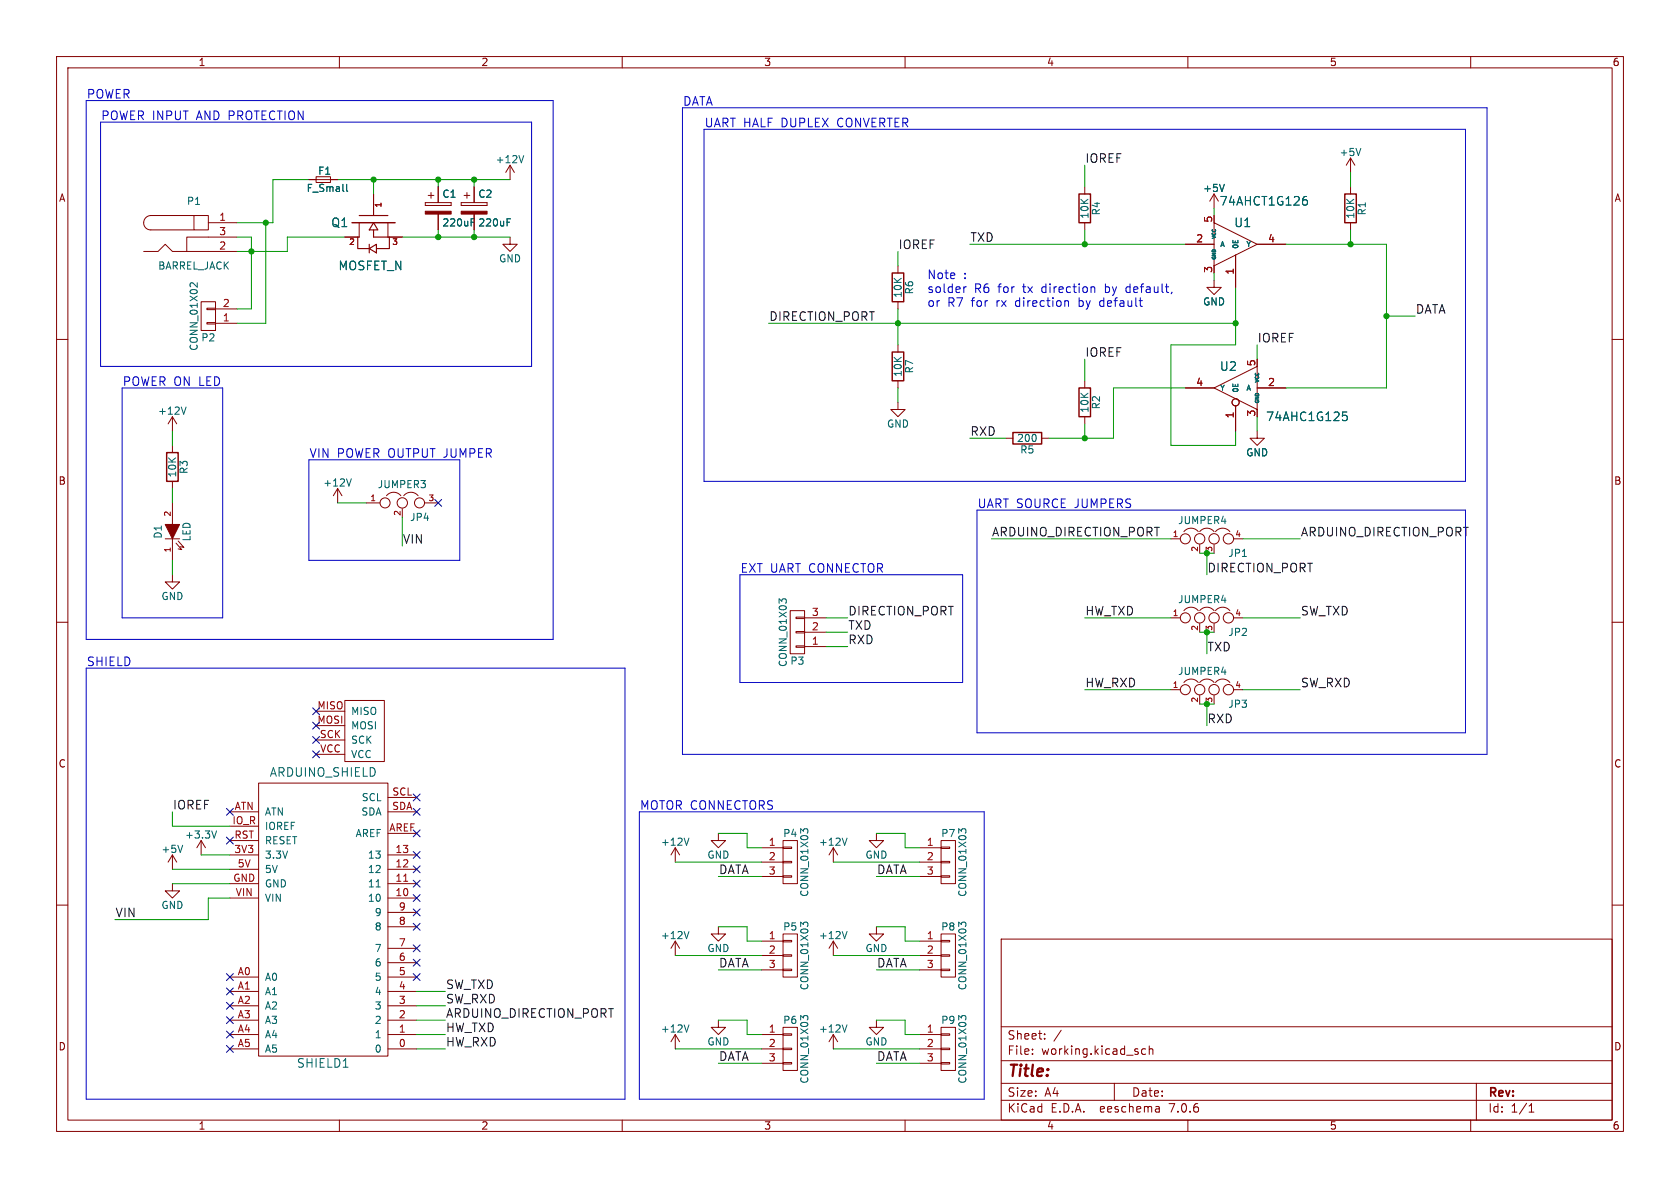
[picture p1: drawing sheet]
<svg xmlns="http://www.w3.org/2000/svg" width="297mm" height="210mm" viewBox="0 0 297 210" stroke-linecap="round" stroke-linejoin="round" font-family="sans-serif">
<g fill="none" stroke="#840000" stroke-width=".18">
<path d="M10 10h277v190h-277zM12 12h273v186h-273zM60 10v2M110 10v2M160 10v2M210 10v2M260 10v2M34.3 38.1h2.5v2.5h-2.5zM34.3 38.1h-7.6a1.27 1.27 0 0 0-1.3 1.3 1.27 1.27 0 0 0 1.3 1.2h7.6M36.8 39.4h5.1M54.6 31.8h5.1M55.9 31.2h2.5v1.1h-2.5z"/>
<path d="M63.5 39.4v2.5h-2.5M66 34.3v3.8M68.6 39.4v2.5h2.5M75.2 35.8v.5zM75.2 36.3h4.6zM75.2 35.8h4.6zM75.7 34.5h1M76.2 34v1.1M77.5 33v2.8M77.5 37.8v2.8M79.8 35.8v.5zM81.5 35.8v.5z"/>
<path d="M81.5 36.3h4.6zM81.5 35.8h4.6zM82 34.5h1.1M82.5 34v1.1M83.8 33v2.8M83.8 37.8v2.8M86.1 35.8v.5zM90.2 29.2l-.8 1.3M90.2 29.2v2.6M90.2 29.2l.7 1.3M191.8 33v1.3M191.8 39.4v1.2"/>
<path d="M214.6 39.4l7.6 3.8-7.6 3.8zM214.6 34.3l-.7 1.3M214.6 34.3v2.5M214.6 34.3l.8 1.3M238.8 27.9v2.6M238.8 33v1.3M238.8 39.4v1.2M238.8 27.9l-.8 1.3M238.8 27.9l.7 1.3M10 60h2M25.4 44.5h2.5l1.3-1.3 1.3 1.3h11.4M35.6 53.3h2.5v5.1h-2.5z"/>
<path d="M36.6 54.5h1.5v.2h-1.5zM36.6 57h1.5v.3h-1.5zM38.1 57.2h3.8M38.1 54.6h3.8M41.9 41.9h-8.9v2.6M90.2 41.9v1.3h1.2l-1.2 1.3-1.3-1.3h1.3M158.7 47v1.3M158.7 53.3v1.3M209.5 43.2h5.1M214.6 49.5v1.3h1.3l-1.3 1.3-1.2-1.3h1.2M218.4 45.1v5.7M222.2 43.2h5.1"/>
<path d="M285 60h2M30.5 73.7v2.5M30.5 78.7v1.3M30.5 73.7l-.8 1.2M30.5 73.7l.7 1.2M158.7 71.1v1.3h1.3l-1.3 1.3-1.2-1.3h1.2M158.7 61v1.2M158.7 67.3v1.3M177.8 77.5h1.3M184.1 77.5h1.3M191.8 67.3v1.3M191.8 73.7v1.2"/>
<path d="M209.5 68.6h5.1M214.6 68.6l7.6-3.8v7.6zM218.4 71.8v4.4M222.2 76.2v1.3h1.3l-1.3 1.2-1.2-1.2h1.2M222.2 68.6h5.1M29.2 95.3h2.5M30.5 85.1v1.3M30.5 88.9v3.8M30.5 95.3v3.8M31.1 96l1 1.2-.6-.2M31.5 95.6l1 1.2-.6-.2M59.7 86.4l-.8 1.2"/>
<path d="M59.7 86.4v2.5M59.7 86.4l.8 1.2M64.8 88.9h2.4M68.3 87.6a1.63 1.63 0 0 1 2.6 0M71.1 89.9v1.5M71.4 87.6a1.63 1.63 0 0 1 2.5 0M75.1 88.9h2.4M207 95.3h1.7M209.3 94a1.63 1.63 0 0 1 2.5 0M212.1 94a1.63 1.63 0 0 1 2.5 0M212.1 96.3v1.5M214.6 96.3v1.5"/>
<path d="M214.9 94a1.63 1.63 0 0 1 2.5 0M218.1 95.3h1.6M10 110h2M30.5 101.6v1.3h1.2l-1.2 1.2-1.3-1.2h1.3M139.7 108h2.5v7.6h-2.5zM140.7 109.1h1.5v.2h-1.5zM140.7 111.6h1.5v.3h-1.5zM140.7 114.2h1.5v.2h-1.5zM142.2 114.3h3.8M142.2 111.8h3.8M142.2 109.2h3.8M207 109.2h1.7"/>
<path d="M209.3 108a1.63 1.63 0 0 1 2.5 0M212.1 108a1.63 1.63 0 0 1 2.5 0M212.1 110.2v1.6M214.6 110.2v1.6M214.9 108a1.63 1.63 0 0 1 2.5 0M218.1 109.2h1.6M285 110h2M45.7 138.4h22.9v48.3h-22.9zM55.9 125.7h5.1M55.9 128.3h5.1M55.9 130.8h5.1M55.9 133.4h5.1"/>
<path d="M61 123.8h6.9v10.8h-6.9zM207 121.9h1.7M209.3 120.7a1.63 1.63 0 0 1 2.5 0M212.1 120.7a1.63 1.63 0 0 1 2.5 0M212.1 122.9v1.6M214.6 122.9v1.6M214.9 120.7a1.63 1.63 0 0 1 2.5 0M218.1 121.9h1.6M10 160h2M30.5 156.2v1.3h1.2l-1.2 1.3-1.3-1.3h1.3M30.5 151.1l-.8 1.3M30.5 151.1v2.6"/>
<path d="M30.5 151.1l.7 1.3M35.6 148.6l-.8 1.3M35.6 148.6v2.5M35.6 148.6l.7 1.3M40.6 158.8h5.1M40.6 156.2h5.1M40.6 153.7h5.1M40.6 151.1h5.1M40.6 143.5h5.1M40.6 146.1h5.1M40.6 148.6h5.1M68.6 158.8h5.1"/>
<path d="M68.6 156.2h5.1M68.6 153.7h5.1M68.6 151.1h5.1M68.6 147.3h5.1M68.6 143.5h5.1M68.6 141h5.1M119.4 149.9v2.5M119.4 149.9l-.8 1.2M119.4 149.9l.7 1.2M127 147.3v1.3h1.3l-1.3 1.3-1.3-1.3h1.3M134.6 149.9h3.8M134.6 152.4h3.8"/>
<path d="M134.6 154.9h3.8M138.4 154.8h1.6v.3h-1.6zM138.4 152.3h1.6v.2h-1.6zM138.4 149.7h1.6v.3h-1.6zM138.4 148.6h2.6v7.6h-2.6zM147.3 149.9l-.7 1.2M147.3 149.9v2.5M147.3 149.9l.8 1.2M154.9 147.3v1.3h1.3l-1.3 1.3-1.2-1.3h1.2M162.6 149.9h3.8M162.6 152.4h3.8M162.6 154.9h3.8"/>
<path d="M166.4 154.8h1.5v.3h-1.5zM166.4 152.3h1.5v.2h-1.5zM166.4 149.7h1.5v.3h-1.5zM166.4 148.6h2.5v7.6h-2.5zM285 160h2M40.6 177.8h5.1M40.6 175.3h5.1M40.6 172.7h5.1M68.6 177.8h5.1M68.6 175.3h5.1M68.6 172.7h5.1M68.6 170.2h5.1"/>
<path d="M68.6 167.6h5.1M68.6 163.8h5.1M68.6 161.3h5.1M119.4 166.4l-.8 1.2M119.4 166.4v2.5M119.4 166.4l.7 1.2M127 163.8v1.3h1.3l-1.3 1.3-1.3-1.3h1.3M134.6 166.4h3.8M134.6 168.9h3.8M134.6 171.5h3.8M138.4 171.3h1.6v.3h-1.6zM138.4 168.8h1.6v.2h-1.6z"/>
<path d="M138.4 166.2h1.6v.3h-1.6zM138.4 165.1h2.6v7.6h-2.6zM147.3 166.4v2.5M147.3 166.4l-.7 1.2M147.3 166.4l.8 1.2M154.9 163.8v1.3h1.3l-1.3 1.3-1.2-1.3h1.2M162.6 166.4h3.8M162.6 168.9h3.8M162.6 171.5h3.8M166.4 171.3h1.5v.3h-1.5zM166.4 168.8h1.5v.2h-1.5zM166.4 166.2h1.5v.3h-1.5z"/>
<path d="M166.4 165.1h2.5v7.6h-2.5zM177 166h108v32h-108zM40.6 185.4h5.1M40.6 182.9h5.1M40.6 180.3h5.1M60 198v2M68.6 185.4h5.1M68.6 182.9h5.1M68.6 180.3h5.1M110 198v2M119.4 182.9v2.5M119.4 182.9l-.8 1.3"/>
<path d="M119.4 182.9l.7 1.3M127 180.3v1.3h1.3l-1.3 1.3-1.3-1.3h1.3M134.6 185.4h3.8M134.6 182.9h3.8M134.6 188h3.8M138.4 187.8h1.6v.3h-1.6zM138.4 185.3h1.6v.2h-1.6zM138.4 182.8h1.6v.2h-1.6zM138.4 181.6h2.6v7.6h-2.6zM147.3 182.9v2.5M147.3 182.9l-.7 1.3M147.3 182.9l.8 1.3"/>
<path d="M154.9 180.3v1.3h1.3l-1.3 1.3-1.2-1.3h1.2M160 198v2M162.6 185.4h3.8M162.6 182.9h3.8M162.6 188h3.8M166.4 187.8h1.5v.3h-1.5zM166.4 185.3h1.5v.2h-1.5zM166.4 182.8h1.5v.2h-1.5zM166.4 181.6h2.5v7.6h-2.5zM177 194.5h108M177 191.5h108M177 187.5h108"/>
<path d="M177 181.5h108M182.5 186.3v.1M182.5 185.5v.1M184.7 183.6v.1M184.7 182.8v.1M187.6 182.1l-1.3 2M197 191.5v3M202.5 185.5l-.4-.1-.3 .3v.4l.2 .2h.5M203.2 185.5l.2-.1 .3 .1 .1 .9M203.2 184.9v1.5M204.9 195.7l.1 .9M205 196.5l-.2 .1"/>
<path d="M205 196h-.2M210 198v2M260 198v2M261 191.5v6.5M270.3 196.6h.9M270.3 195.5l.4-.4v1.5"/>
<circle cx="218.4" cy="71.1" r=".63"/>
<circle cx="68.1" cy="88.9" r=".89"/>
<circle cx="71.1" cy="88.9" r=".91"/>
<circle cx="74.2" cy="88.9" r=".89"/>
<circle cx="209.5" cy="95.2" r=".89"/>
<circle cx="212.1" cy="95.2" r=".91"/>
<circle cx="214.6" cy="95.2" r=".91"/>
<circle cx="217.2" cy="95.2" r=".91"/>
<circle cx="209.5" cy="109.2" r=".89"/>
<circle cx="212.1" cy="109.2" r=".91"/>
<circle cx="214.6" cy="109.2" r=".91"/>
<circle cx="217.2" cy="109.2" r=".91"/>
<circle cx="209.5" cy="121.9" r=".89"/>
<circle cx="212.1" cy="121.9" r=".91"/>
<circle cx="214.6" cy="121.9" r=".91"/>
<circle cx="217.2" cy="121.9" r=".91"/>
</g>
<g fill="none" stroke="#006464" stroke-width=".18">
<path d="M61.3 32.6v1.1l.2 .2M83.3 39.3h.4M83.3 38.7h.6M89.6 39.3h.5M89.6 38.7h.7M92.6 27.5l-.4 1.3M216.4 32.6l-.4 1.3M230.6 35.3h.2l.3 .3v.5l-.5 .2M230.7 34.7h.3M240.6 26.2l-.4 1.3M34.9 50v.8l-.9-.8-.3 .1-.1 .4M32.9 72l-.4 1.2"/>
<path d="M237.4 72.8h.7M237.5 73.4h.4l.3 .3-.2 .6-.5 .1M62.1 84.7l-.4 1.2M139 106.5v-.4l-.2-.2h-.5l-.1 .4-.5-.4v.7M32.3 149.4l-.4 1.3M38.3 146.9l-.4 1.3M66.5 156.8h.7M121.8 148.2l-.4 1.2M142.8 147.1v-.4l-.2-.2-.4 .1-.2 .3-.5-.4v.8M149.7 148.2l-.4 1.2M170.8 147.1v-.4l-.3-.2-.4 .1-.1 .3-.5-.4v.8M121.8 164.7l-.4 1.2"/>
<path d="M142.8 163.6v-.3l-.2-.3-.4 .1-.2 .3-.5-.4v.8M149.7 164.7l-.4 1.2M170.8 163.6v-.3l-.3-.3-.4 .1-.1 .3-.5-.4v.8M121.8 181.2l-.4 1.2M142.8 180.1v-.3l-.2-.3-.4 .1-.2 .3-.5-.4v.8M149.7 181.2l-.4 1.2M170.8 180.1v-.3l-.3-.3-.4 .1-.1 .3-.5-.4v.8"/>
</g>
<path d="M62.2 39.4h7.6M190.8 34.3h2v5.1h-2zM237.7 34.3h2.1v5.1h-2.1zM157.7 48.3h2.1v5h-2.1zM157.7 62.2h2.1v5.1h-2.1zM179.1 76.5h5v2h-5zM190.8 68.6h2v5.1h-2zM29.5 80h2v5.1h-2z" fill="none" stroke="#840000" stroke-width=".25"/>
<g fill="#840000" stroke="#840000" stroke-width=".18">
<path d="M75.2 37.3h4.6v.5h-4.6z"/>
<path d="M81.5 37.3h4.6v.5h-4.6z"/>
<path d="M29.2 92.7h2.5l-1.2 2.6z"/>
</g>
<path d="M63.5 38.1h5.1M66 39.4l.8 1.2h-1.5zM63.2 41.9v2h2.1M65.3 43.9l1.2-.7v1.5zM65.3 43.2v1.5M66 40.6v1.3h2.6M68.8 41.9v2h-2.3" fill="none" stroke="#840000" stroke-width=".2"/>
<path d="M71.4 155.8h.7" fill="none" stroke="#a90000" stroke-width=".18"/>
<g fill="none" stroke="#0000c2" stroke-width=".18">
<path d="M15.2 17.8h82.6v95.2h-82.6zM120.6 19.1h142.3v114.3h-142.3zM17.8 21.6h76.2v43.2h-76.2zM124.5 22.9h134.6v62.2h-134.6zM170.4 50.7v1M170.8 50.7l-.3 .1-.1 .2M188.3 53.2h.5l.1 1M193 50.8h.5v.9M207.2 51.6l-.2 .3M21.6 68.6h17.8v40.6h-17.8zM54.6 81.3h26.7v17.8h-26.7zM172.7 90.2h86.4v39.3h-86.4z"/>
<path d="M15.2 118.1h95.3v76.2h-95.3zM130.8 101.6h39.4v19.1h-39.4zM113 143.5h61v50.8h-61z"/>
</g>
<g fill="none" stroke="#009600" stroke-width=".18">
<path d="M47 39.4v17.8h-5.1M54.6 31.8h-6.3v7.6h-6.4M59.7 31.8h30.5M66 31.8v2.5M77.5 31.8v1.2M83.8 31.8v1.2M191.8 29.2v3.8M214.6 36.8v1.3M238.8 30.5v2.5M41.9 41.9h2.5v12.7h-2.5M61 41.9h-10.2v2.6h-8.9M71.1 41.9h19.1"/>
<path d="M77.5 40.6v1.3M83.8 40.6v1.3M135.9 57.2h82.5M158.7 44.5v2.5M158.7 54.6v6.4M171.4 43.2h38.1M191.8 40.6v2.6M214.6 48.3v1.2M218.4 50.8v10.2h-11.4v17.7h11.4v-2.5M227.3 43.2h17.8v25.4h-17.8M238.8 40.6v2.6M245.1 55.9h5.1"/>
<path d="M30.5 76.2v2.5M158.7 68.6v2.5M171.4 77.5h6.4M191.8 63.5v3.8M191.8 74.9v2.6M209.5 68.6h-12.7v8.9h-11.4M222.2 61v2.5M222.2 73.7v2.5M30.5 86.4v2.5M30.5 99.1v2.5M59.7 88.9h5.1M71.1 91.4v5.1"/>
<path d="M175.3 95.3h31.7M212.1 97.8h1.3v3.8M219.7 95.3h10.2M146 109.2h3.9M146 111.8h3.9M146 114.3h3.9M191.8 109.2h15.2M212.1 111.8h1.3v3.8M219.7 109.2h10.2M191.8 121.9h15.2M212.1 124.5h1.3v3.8M219.7 121.9h10.2"/>
<path d="M30.5 153.7h10.1M30.5 156.2h10.1M30.5 143.5v2.6h10.1M35.6 151.1h5M40.6 158.8h-3.8v3.8h-16.5M119.4 152.4h15.2M127 147.3h5.1v2.6h2.5M127 154.9h7.6M147.3 152.4h15.3M154.9 147.3h5.1v2.6h2.6M154.9 154.9h7.7M73.7 177.8h5"/>
<path d="M73.7 175.3h5M119.4 168.9h15.2M127 163.8h5.1v2.6h2.5M127 171.5h7.6M147.3 168.9h15.3M154.9 163.8h5.1v2.6h2.6M154.9 171.5h7.7M73.7 180.3h5M73.7 182.9h5M73.7 185.4h5M119.4 185.4h15.2M127 180.3h5.1v2.6h2.5"/>
<path d="M127 188h7.6M147.3 185.4h15.3M154.9 180.3h5.1v2.6h2.6M154.9 188h7.7"/>
</g>
<g fill="none" stroke="#000084" stroke-width=".18">
<path d="M76.9 88.3l1.2 1.2M78.1 88.3l-1.2 1.2M55.3 130.2l1.2 1.2M55.3 127.7l1.2 1.2M55.3 125.1l1.2 1.2M55.3 132.7l1.2 1.3M56.5 127.7l-1.2 1.2M56.5 132.7l-1.2 1.3M56.5 130.2l-1.2 1.2M56.5 125.1l-1.2 1.2M40 142.9l1.2 1.2M40 148l1.2 1.2"/>
<path d="M41.2 142.9l-1.2 1.2M41.2 148l-1.2 1.2M73.1 142.9l1.2 1.2M73.1 158.1l1.2 1.3M73.1 155.6l1.2 1.2M73.1 140.4l1.2 1.2M73.1 150.5l1.2 1.2M73.1 146.7l1.2 1.2M73.1 153.1l1.2 1.2M74.3 146.7l-1.2 1.2M74.3 158.1l-1.2 1.3M74.3 155.6l-1.2 1.2"/>
<path d="M74.3 140.4l-1.2 1.2M74.3 142.9l-1.2 1.2M74.3 150.5l-1.2 1.2M74.3 153.1l-1.2 1.2M40 177.2l1.2 1.2M40 172.1l1.2 1.2M40 179.7l1.2 1.2M40 174.7l1.2 1.2M41.2 177.2l-1.2 1.2M41.2 172.1l-1.2 1.2M41.2 179.7l-1.2 1.2M41.2 174.7l-1.2 1.2"/>
<path d="M73.1 163.2l1.2 1.2M73.1 167l1.2 1.2M73.1 172.1l1.2 1.2M73.1 169.6l1.2 1.2M73.1 160.7l1.2 1.2M74.3 163.2l-1.2 1.2M74.3 167l-1.2 1.2M74.3 172.1l-1.2 1.2M74.3 169.6l-1.2 1.2M74.3 160.7l-1.2 1.2M40 184.8l1.2 1.2M40 182.3l1.2 1.2"/>
<path d="M41.2 184.8l-1.2 1.2M41.2 182.3l-1.2 1.2"/>
</g>
<g fill="#009600" stroke="#009600" stroke-width=".18">
<circle cx="66" cy="31.8" r=".46"/>
<circle cx="77.5" cy="31.8" r=".46"/>
<circle cx="83.8" cy="31.8" r=".46"/>
<circle cx="83.8" cy="41.9" r=".46"/>
<circle cx="77.5" cy="41.9" r=".46"/>
<circle cx="44.4" cy="44.5" r=".46"/>
<circle cx="47" cy="39.4" r=".46"/>
<circle cx="245.1" cy="55.9" r=".46"/>
<circle cx="158.7" cy="57.2" r=".46"/>
<circle cx="213.4" cy="97.8" r=".46"/>
<circle cx="191.8" cy="77.5" r=".46"/>
<circle cx="191.8" cy="43.2" r=".46"/>
<circle cx="213.4" cy="111.8" r=".46"/>
<circle cx="238.8" cy="43.2" r=".46"/>
<circle cx="218.4" cy="57.2" r=".46"/>
<circle cx="213.4" cy="124.5" r=".46"/>
</g>
<text font-size="2.8" fill="#840000" x="178" y="190.9">Title:</text>
<g font-size="2.1" fill="#0000c2">
<text x="15.2" y="17.5">POWER</text>
<text x="17.8" y="21.3">POWER INPUT</text>
<text x="34.8" y="21.3">AND PROTECTION</text>
<text x="120.6" y="18.8">DATA</text>
<text x="124.5" y="22.6">UART HALF DUPLEX</text>
<text x="148.1" y="22.6">CONVERTER</text>
<text x="163.8" y="49.5">Note</text>
<text x="163.8" y="51.9">solder</text>
<text x="170.3" y="49.5">:</text>
<text x="172.2" y="51.9">R6</text>
<text x="176.5" y="51.9">for</text>
<text x="181" y="51.9">tx</text>
<text x="184.4" y="51.9">direction</text>
<text x="195.7" y="51.9">by</text>
<text x="199.6" y="51.9">default,</text>
<text x="163.8" y="54.4">or</text>
<text x="167.5" y="54.4">R7</text>
<text x="171.8" y="54.4">for</text>
<text x="176.3" y="54.4">rx</text>
<text x="179.8" y="54.4">direction</text>
<text x="191.1" y="54.4">by</text>
<text x="194.9" y="54.4">default</text>
<text x="21.6" y="68.3">POWER ON LED</text>
<text x="54.6" y="81">VIN POWER OUTPUT JUMPER</text>
<text x="172.7" y="89.9">UART SOURCE JUMPERS</text>
<text x="130.8" y="101.4">EXT UART CONNECTOR</text>
<text x="15.2" y="117.9">SHIELD</text>
<text x="113" y="143.3">MOTOR CONNECTORS</text>
</g>
<g font-size="2.1" fill="#0f0f0f">
<text x="191.8" y="28.9">IOREF</text>
<text x="158.7" y="44.1">IOREF</text>
<text x="171.4" y="42.9">TXD</text>
<text x="135.9" y="56.8">DIRECTION_PORT</text>
<text x="250.2" y="55.6">DATA</text>
<text x="191.8" y="63.2">IOREF</text>
<text x="222.2" y="60.6">IOREF</text>
<text x="171.4" y="77.2">RXD</text>
<text x="175.3" y="94.9">ARDUINO_DIRECTION_PORT</text>
<text x="229.9" y="94.9">ARDUINO_DIRECTION_PORT</text>
<text x="71.1" y="96.2">VIN</text>
<text x="213.4" y="101.3">DIRECTION_PORT</text>
<text x="149.9" y="111.4">TXD</text>
<text x="149.9" y="114">RXD</text>
<text x="149.9" y="108.9">DIRECTION_PORT</text>
<text x="191.8" y="108.9">HW_TXD</text>
<text x="229.9" y="108.9">SW_TXD</text>
<text x="213.4" y="115.3">TXD</text>
<text x="191.8" y="121.6">HW_RXD</text>
<text x="229.9" y="121.6">SW_RXD</text>
<text x="213.4" y="128">RXD</text>
<text x="30.5" y="143.2">IOREF</text>
<text x="127" y="154.6">DATA</text>
<text x="154.9" y="154.6">DATA</text>
<text x="20.3" y="162.2">VIN</text>
<text x="127" y="171.1">DATA</text>
<text x="154.9" y="171.1">DATA</text>
<text x="78.7" y="177.5">SW_RXD</text>
<text x="78.7" y="174.9">SW_TXD</text>
<text x="78.7" y="185.1">HW_RXD</text>
<text x="78.7" y="182.6">HW_TXD</text>
<text x="78.7" y="180">ARDUINO_DIRECTION_PORT</text>
<text x="127" y="187.6">DATA</text>
<text x="154.9" y="187.6">DATA</text>
</g>
<g font-size="2.1" fill="#006464">
<text x="58.5" y="40.4">Q1</text>
<text x="215.5" y="36.6">74AHCT1G126</text>
<text x="218.1" y="40.4">U1</text>
<text x="59.7" y="48">MOSFET_N</text>
<text x="215.6" y="65.8">U2</text>
<text x="223.7" y="74.7">74AHC1G125</text>
<text x="47.6" y="137.5">ARDUINO_SHIELD</text>
<text x="52.4" y="189">SHIELD1</text>
</g>
<g font-size="2.1" fill="#840000">
<text x="178" y="184">Sheet:</text>
<text x="178" y="186.7">File:</text>
<text x="184.1" y="186.7">working.kicad_sch</text>
<text x="178" y="196.9">KiCad</text>
<text x="178" y="194.1">Size:</text>
<text x="184.7" y="194.1">A4</text>
<text x="185.7" y="196.9">E.D.A.</text>
<text x="194.6" y="196.9">eeschema</text>
<text x="200" y="194.1">Date:</text>
<text x="207" y="196.9">7.0.6</text>
<text x="263" y="194.3">Rev:</text>
<text x="263" y="196.9">Id:</text>
<text x="267.1" y="196.9">1/1</text>
</g>
<g font-size="1.8" fill="#840000">
<text x="35" y="11.9">1</text>
<text x="85" y="11.9">2</text>
<text x="135" y="11.9">3</text>
<text x="185" y="11.9">4</text>
<text x="235" y="11.9">5</text>
<text x="285" y="11.9">6</text>
<text x="10.3" y="35.9">A</text>
<text x="285.3" y="35.9">A</text>
<text x="10.3" y="85.9">B</text>
<text x="285.3" y="85.9">B</text>
<text x="10.3" y="135.9">C</text>
<text x="285.3" y="135.9">C</text>
<text x="10.3" y="185.9">D</text>
<text x="285.3" y="185.9">D</text>
<text x="35" y="199.9">1</text>
<text x="85" y="199.9">2</text>
<text x="135" y="199.9">3</text>
<text x="185" y="199.9">4</text>
<text x="235" y="199.9">5</text>
<text x="285" y="199.9">6</text>
</g>
<g font-size="1.8" fill="#006464">
<text x="87.5" y="29.1">+12V</text>
<text x="236.7" y="27.8">+5V</text>
<text x="54.1" y="34.1">F_Small</text>
<text x="56.1" y="31.1">F1</text>
<text x="78.1" y="35.2">C1</text>
<text x="84.5" y="35.2">C2</text>
<text x="212.6" y="34.1">+5V</text>
<text x="32.9" y="36.4">P1</text>
<text x="78.1" y="40.2">220uF</text>
<text x="84.5" y="40.2">220uF</text>
<text x="192.6" y="38.8" transform="rotate(-90 192.6 38.8)">10K</text>
<text x="194.7" y="38.2" transform="rotate(-90 194.7 38.2)">R4</text>
<text x="239.6" y="38.8" transform="rotate(-90 239.6 38.8)">10K</text>
<text x="241.7" y="38.2" transform="rotate(-90 241.7 38.2)">R1</text>
<text x="27.9" y="47.9">BARREL_JACK</text>
<text x="88.1" y="46.6">GND</text>
<text x="159.6" y="52.7" transform="rotate(-90 159.6 52.7)">10K</text>
<text x="161.6" y="52.1" transform="rotate(-90 161.6 52.1)">R6</text>
<text x="212.6" y="54.2">GND</text>
<text x="35.2" y="62.1" transform="rotate(-90 35.2 62.1)">CONN_01X02</text>
<text x="35.5" y="60.6">P2</text>
<text x="159.6" y="66.7" transform="rotate(-90 159.6 66.7)">10K</text>
<text x="161.6" y="66.1" transform="rotate(-90 161.6 66.1)">R7</text>
<text x="27.8" y="73.5">+12V</text>
<text x="156.7" y="75.8">GND</text>
<text x="192.6" y="73.1" transform="rotate(-90 192.6 73.1)">10K</text>
<text x="194.7" y="72.5" transform="rotate(-90 194.7 72.5)">R2</text>
<text x="33.4" y="83.9" transform="rotate(-90 33.4 83.9)">R3</text>
<text x="179.7" y="78.3">200</text>
<text x="180.3" y="80.4">R5</text>
<text x="220.2" y="80.9">GND</text>
<text x="31.3" y="84.5" transform="rotate(-90 31.3 84.5)">10K</text>
<text x="57" y="86.2">+12V</text>
<text x="66.7" y="86.5">JUMPER3</text>
<text x="28.8" y="95.3" transform="rotate(-90 28.8 95.3)">D1</text>
<text x="33.9" y="95.8" transform="rotate(-90 33.9 95.8)">LED</text>
<text x="72.4" y="92.3">JP4</text>
<text x="208.2" y="92.8">JUMPER4</text>
<text x="217.1" y="98.7">JP1</text>
<text x="28.4" y="106.3">GND</text>
<text x="208.2" y="106.8">JUMPER4</text>
<text x="217.1" y="112.6">JP2</text>
<text x="139.3" y="118" transform="rotate(-90 139.3 118)">CONN_01X03</text>
<text x="139.6" y="117.7">P3</text>
<text x="208.2" y="119.5">JUMPER4</text>
<text x="217.1" y="125.3">JP3</text>
<text x="62" y="126.6">MISO</text>
<text x="62" y="129.1">MOSI</text>
<text x="62" y="131.7">SCK</text>
<text x="62" y="134.2">VCC</text>
<text x="63.9" y="141.8">SCL</text>
<text x="32.6" y="148.4">+3.3V</text>
<text x="46.7" y="144.4">ATN</text>
<text x="46.7" y="146.9">IOREF</text>
<text x="46.7" y="149.5">RESET</text>
<text x="62.8" y="148.2">AREF</text>
<text x="63.8" y="144.4">SDA</text>
<text x="116.7" y="149.7">+12V</text>
<text x="138.4" y="148.2">P4</text>
<text x="144.7" y="149.7">+12V</text>
<text x="166.3" y="148.2">P7</text>
<text x="28.4" y="151">+5V</text>
<text x="46.7" y="152">3.3V</text>
<text x="46.7" y="154.5">5V</text>
<text x="64.9" y="154.5">12</text>
<text x="64.9" y="152">13</text>
<text x="125" y="152">GND</text>
<text x="152.9" y="152">GND</text>
<text x="28.4" y="160.9">GND</text>
<text x="46.7" y="157.1">GND</text>
<text x="46.7" y="159.6">VIN</text>
<text x="64.9" y="159.6">10</text>
<text x="64.9" y="157.1">11</text>
<text x="143.1" y="158.6" transform="rotate(-90 143.1 158.6)">CONN_01X03</text>
<text x="171" y="158.6" transform="rotate(-90 171 158.6)">CONN_01X03</text>
<text x="66.2" y="164.7">8</text>
<text x="66.2" y="162.2">9</text>
<text x="116.7" y="166.2">+12V</text>
<text x="138.4" y="164.7">P5</text>
<text x="144.7" y="166.2">+12V</text>
<text x="166.3" y="164.7">P8</text>
<text x="46.7" y="173.6">A0</text>
<text x="66.2" y="173.6">5</text>
<text x="66.2" y="171">6</text>
<text x="66.2" y="168.5">7</text>
<text x="125" y="168.5">GND</text>
<text x="152.9" y="168.5">GND</text>
<text x="46.7" y="176.1">A1</text>
<text x="46.7" y="178.7">A2</text>
<text x="66.2" y="178.7">3</text>
<text x="66.2" y="176.1">4</text>
<text x="143.1" y="175.2" transform="rotate(-90 143.1 175.2)">CONN_01X03</text>
<text x="171" y="175.2" transform="rotate(-90 171 175.2)">CONN_01X03</text>
<text x="46.7" y="181.2">A3</text>
<text x="46.7" y="183.7">A4</text>
<text x="66.2" y="183.7">1</text>
<text x="66.2" y="181.2">2</text>
<text x="116.7" y="182.7">+12V</text>
<text x="125" y="185">GND</text>
<text x="138.4" y="181.2">P6</text>
<text x="144.7" y="182.7">+12V</text>
<text x="152.9" y="185">GND</text>
<text x="166.3" y="181.2">P9</text>
<text x="46.7" y="186.3">A5</text>
<text x="66.2" y="186.3">0</text>
<text x="143.1" y="191.7" transform="rotate(-90 143.1 191.7)">CONN_01X03</text>
<text x="171" y="191.7" transform="rotate(-90 171 191.7)">CONN_01X03</text>
</g>
<g font-size="1.8" fill="#a90000">
<text x="38.7" y="39.1">1</text>
<text x="38.7" y="41.7">3</text>
<text x="214.4" y="39.4" transform="rotate(-90 214.4 39.4)">5</text>
<text x="38.7" y="44.2">2</text>
<text x="211.4" y="42.9">2</text>
<text x="224.1" y="42.9">4</text>
<text x="214.4" y="48.3" transform="rotate(-90 214.4 48.3)">3</text>
<text x="218.2" y="48.6" transform="rotate(-90 218.2 48.6)">1</text>
<text x="39.3" y="56.9">1</text>
<text x="39.3" y="54.4">2</text>
<text x="222" y="64.8" transform="rotate(-90 222 64.8)">5</text>
<text x="211.4" y="68.3">4</text>
<text x="224.1" y="68.3">2</text>
<text x="218.2" y="74" transform="rotate(-90 218.2 74)">1</text>
<text x="222" y="73.7" transform="rotate(-90 222 73.7)">3</text>
<text x="143.4" y="111.5">2</text>
<text x="143.4" y="109">3</text>
<text x="143.4" y="114">1</text>
<text x="56" y="125.5">MISO</text>
<text x="56" y="128">MOSI</text>
<text x="56.4" y="130.6">SCK</text>
<text x="56.5" y="133.1">VCC</text>
<text x="41.4" y="143.3">ATN</text>
<text x="69.2" y="143.3">SDA</text>
<text x="69.3" y="140.7">SCL</text>
<text x="41" y="145.8">IO_R</text>
<text x="41.4" y="148.3">RST</text>
<text x="68.7" y="147.1">AREF</text>
<text x="135.8" y="149.6">1</text>
<text x="163.8" y="149.6">1</text>
<text x="41.1" y="156">GND</text>
<text x="41.3" y="150.9">3V3</text>
<text x="41.9" y="153.4">5V</text>
<text x="69.8" y="156">11</text>
<text x="69.8" y="153.4">12</text>
<text x="69.8" y="150.9">13</text>
<text x="135.8" y="152.1">2</text>
<text x="135.8" y="154.7">3</text>
<text x="163.8" y="152.1">2</text>
<text x="163.8" y="154.7">3</text>
<text x="41.6" y="158.5">VIN</text>
<text x="69.8" y="158.5">10</text>
<text x="70.4" y="161">9</text>
<text x="70.4" y="167.4">7</text>
<text x="70.4" y="163.6">8</text>
<text x="135.8" y="166.1">1</text>
<text x="163.8" y="166.1">1</text>
<text x="41.9" y="172.5">A0</text>
<text x="70.4" y="172.5">5</text>
<text x="70.4" y="169.9">6</text>
<text x="135.8" y="168.7">2</text>
<text x="135.8" y="171.2">3</text>
<text x="163.8" y="168.7">2</text>
<text x="163.8" y="171.2">3</text>
<text x="41.9" y="175">A1</text>
<text x="41.9" y="177.5">A2</text>
<text x="70.4" y="177.5">3</text>
<text x="70.4" y="175">4</text>
<text x="41.9" y="180.1">A3</text>
<text x="41.9" y="182.6">A4</text>
<text x="41.9" y="185.2">A5</text>
<text x="70.4" y="185.2">0</text>
<text x="70.4" y="182.6">1</text>
<text x="70.4" y="180.1">2</text>
<text x="135.8" y="182.6">1</text>
<text x="135.8" y="185.2">2</text>
<text x="163.8" y="182.6">1</text>
<text x="163.8" y="185.2">2</text>
<text x="135.8" y="187.7">3</text>
<text x="163.8" y="187.7">3</text>
</g>
<g font-size="1.4" fill="#a90000">
<text x="67.8" y="36.8" transform="rotate(-90 67.8 36.8)">1</text>
<text x="61.6" y="43.6">2</text>
<text x="69.2" y="43.6">3</text>
<text x="65.4" y="88.6">1</text>
<text x="75.7" y="88.6">3</text>
<text x="30.2" y="91.4" transform="rotate(-90 30.2 91.4)">2</text>
<text x="70.9" y="91.3" transform="rotate(-90 70.9 91.3)">2</text>
<text x="207.2" y="95">1</text>
<text x="218.3" y="95">4</text>
<text x="30.2" y="97.8" transform="rotate(-90 30.2 97.8)">1</text>
<text x="211.8" y="97.6" transform="rotate(-90 211.8 97.6)">2</text>
<text x="207.2" y="109">1</text>
<text x="211.8" y="111.6" transform="rotate(-90 211.8 111.6)">2</text>
<text x="218.3" y="109">4</text>
<text x="207.2" y="121.7">1</text>
<text x="211.8" y="124.3" transform="rotate(-90 211.8 124.3)">2</text>
<text x="218.3" y="121.7">4</text>
</g>
<g font-size="1.4" fill="#009600">
<text x="214.4" y="97.6" transform="rotate(-90 214.4 97.6)">3</text>
<text x="214.4" y="111.6" transform="rotate(-90 214.4 111.6)">3</text>
<text x="214.4" y="124.3" transform="rotate(-90 214.4 124.3)">3</text>
</g>
<g font-size="1.2" fill="#006464">
<text x="215.6" y="43.9">A</text>
<text x="219.1" y="44.1" transform="rotate(-90 219.1 44.1)">0E</text>
<text x="220.2" y="43.9">Y</text>
<text x="215.6" y="69.3">Y</text>
<text x="219.1" y="69.5" transform="rotate(-90 219.1 69.5)">0E</text>
<text x="220.2" y="69.3">A</text>
</g>
<g font-size=".8" fill="#006464">
<text x="215.1" y="46" transform="rotate(-90 215.1 46)">GND</text>
<text x="215.1" y="42.4" transform="rotate(-90 215.1 42.4)">VCC</text>
<text x="222.7" y="71.4" transform="rotate(-90 222.7 71.4)">GND</text>
<text x="222.7" y="67.8" transform="rotate(-90 222.7 67.8)">VCC</text>
</g>
</svg>
